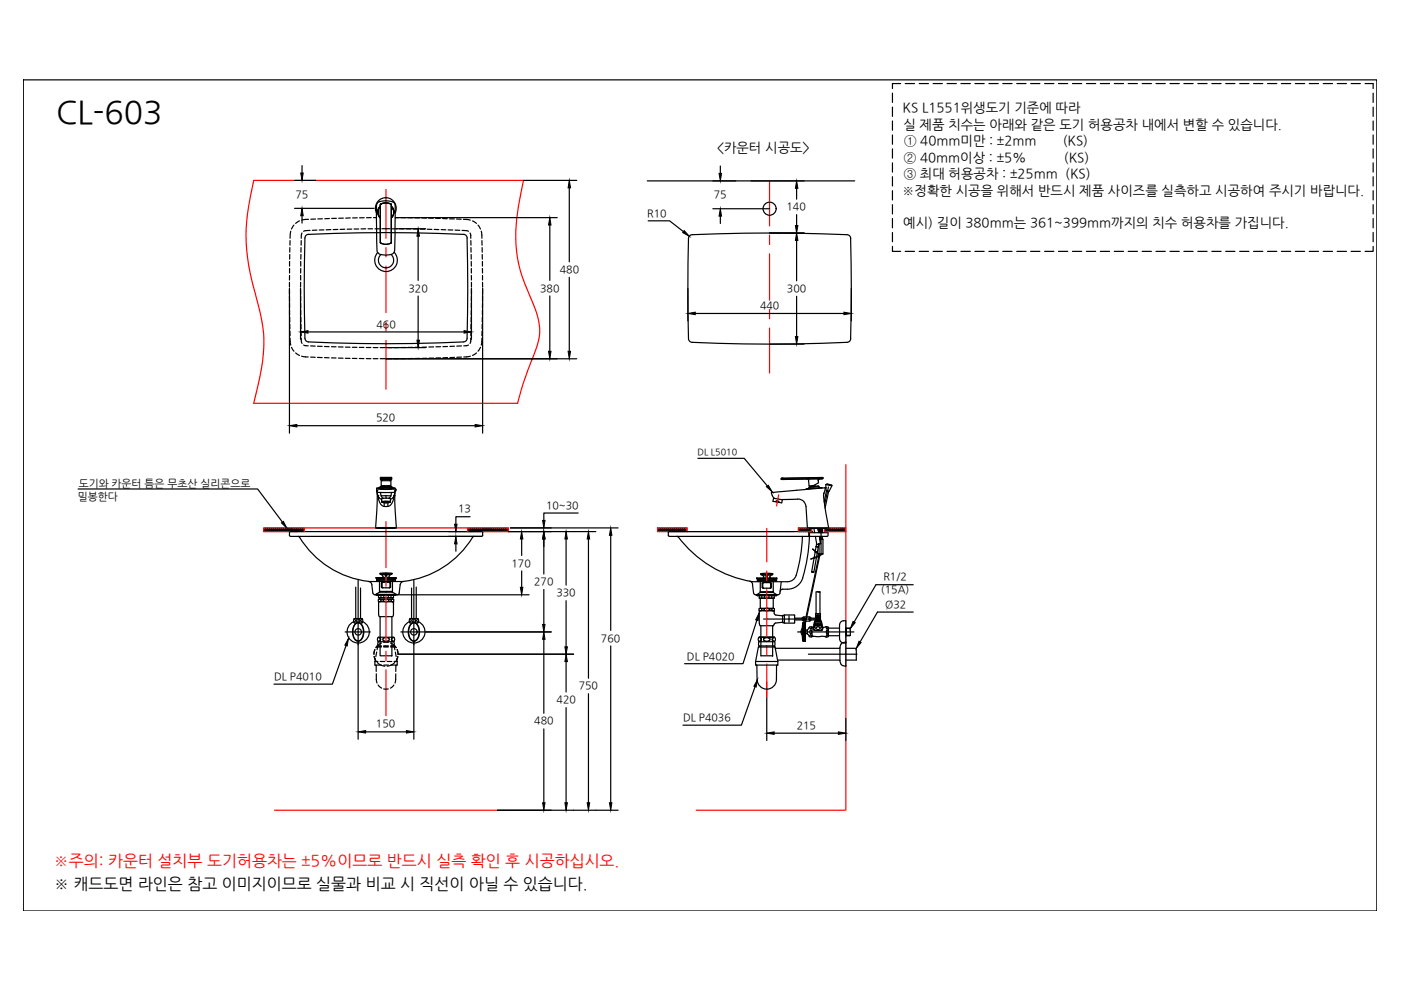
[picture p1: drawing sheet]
<svg xmlns="http://www.w3.org/2000/svg" width="297mm" height="210mm" viewBox="0 0 297 210" stroke-linecap="round" stroke-linejoin="round" font-family="sans-serif">
<!-- layer: 1 -->
<path d="M53.8 38.2h57.2a43.9 43.9 0 0 0-1.3 16.4 49.8 49.8 0 0 0 3.8 10.9 11.2 11.2 0 0 1-.2 9.4l-2.1 5.5-1.4 5.1h-56a49.1 49.1 0 0 0 2.1-14.1 47.3 47.3 0 0 0-2.3-10.9 38.4 38.4 0 0 1-.4-19.3zM179.3 98.5v14.2M63.3 112.7h-7.4v-.8h51.9v.8h-7.4M145.7 112.7v-.8h-6.3v.8h28.9M165.1 104.9l-.4 2.4M172.1 111.9v.8h-2.8v-.8h10M174.8 111.9v.8h4.5M179.3 112.7v59.1M58.2 171.8h47.3M147.6 171.8h31.5" fill="none" stroke="#f00" stroke-width=".25"/>
<!-- layer: 6 -->
<g fill="none" stroke="#000" stroke-width=".25">
<path d="M73.2 134h5.3M75 131.8a2.36 2.36 0 0 0-.9 3.6 2.36 2.36 0 0 0 3.7 0 2.36 2.36 0 0 0-.9-3.6M75.1 131.2l.3 .4-.4 .3M75.3 132.4a.89 .89 0 0 1 1-.3 .89 .89 0 0 1 .6 .8 2.43 2.43 0 0 1-.8 3 1.3 1.3 0 0 1-1.3-1.5l.1-1.2zM75.3 132.2a.99 .99 0 0 1 1.1-.1 .99 .99 0 0 1 .6 .9 2.2 2.2 0 0 1-1.1 3 2.2 2.2 0 0 1-1-3zM75.4 124.5v6.6M75.5 132.1h-.4l-.1-.2 .1-.8h1.7a.74 .74 0 0 1 0 1h-.5M75.9 123v13.7M76.4 124.7v6.4M76.8 131.2l-.3 .4 .3 .3M85 134h5.3M86.8 131.8a2.36 2.36 0 0 0-.9 3.6 2.36 2.36 0 0 0 3.7 0 2.36 2.36 0 0 0-.9-3.6"/>
<path d="M86.9 131.2l.3 .4-.3 .3M87.1 132.2a.99 .99 0 0 1 1.1-.1 .99 .99 0 0 1 .6 .9 2.2 2.2 0 0 1-1 3 2.2 2.2 0 0 1-1.1-3zM87.2 132.4a.88 .88 0 0 1 .9-.3 .88 .88 0 0 1 .6 .8 2.43 2.43 0 0 1-.7 3 1.3 1.3 0 0 1-1.3-1.5v-1.2zM87.3 124.7v6.4M87.7 123v13.7M88.1 132.1h.5M88.3 124.5v6.6M88.6 131.1h-1.7l-.1 .8 .1 .2h.4M88.6 131.1l.2 .5-.2 .5M88.7 131.2l-.3 .4 .3 .3M169.1 134h11.9M170.1 133.3l-.3 .7 .3 .6"/>
<path d="M170.2 132.1v3.8M170.2 135.8l.4 .1M170.2 132.1l-.1 1.9 .1 1.9M170.3 132.1l.1 3.9M170.4 132l-.2 .1M170.4 132v4M170.4 133.4h.2M170.4 133.3h.2M170.4 133.2h.2M170.4 133.1h.2M170.4 133.6h.2M170.4 134h.2"/>
<path d="M170.4 133.9h.2M170.4 133.8h.2M170.4 133.7h.2M170.4 133.5h.2M170.4 134.3h.2M170.4 135.8h.2M170.4 135.7h.2M170.4 135.4h.2M170.4 135h.2M170.4 135.1h.2M170.4 135.2h.2M170.4 135.3h.2"/>
<path d="M170.4 135.5h.2M170.4 135.6h.2M170.4 134.5h.2M170.4 134.6h.2M170.4 134.7h.2M170.4 134.8h.2M170.4 134.9h.2M170.4 134.1h.2M170.4 134.2h.2M170.4 134.4h.2M170.4 136h.2M170.4 132.9h.2"/>
<path d="M170.4 132.8h.2M170.4 133h.2M170.4 132.7h.2M170.4 132.4h.2M170.4 132.5h.2M170.4 132.3h.2M170.4 132.2h.2M170.4 132.6h.2M170.4 132.1h.2M170.6 135.9l.1 .1M170.6 132h.2v4h-.2zM170.7 132h-.3"/>
<path d="M170.8 133.6h.4M170.8 134.3h.4M171.5 133.1l-.3 .4v.9l.3 .5M171.6 134.9l.2 .2 .4-.1M171.6 133.1l.2-.2 .4 .1v1.9h.1M171.7 135l.2-.4 .2 .4M171.8 133.6a.38 .38 0 0 1 .3 .4 .38 .38 0 0 1-.3 .3zM172.1 132.9l-.2 .4-.2-.4M172.2 135l2.1-.1 .8 .1M172.2 133.1h.1M172.3 133h-.1M172.6 132.4v.2"/>
<path d="M172.6 132.7v-.6h1.7v.6M172.6 132.7l-.3 .3M172.7 132.1v.3M174.2 132.1v.3M174.3 132.4v.2M174.3 132.7l.3 .3M174.6 133l.7-.1 .3 .1v1.9v-.1h2.4M175.2 132.9l.1 .5 .2-.5M175.3 133.6a.37 .37 0 0 1 .2 .4 .37 .37 0 0 1-.2 .3zM175.5 135l-.2-.5-.1 .6M175.6 133.2h2.4M175.6 134.9l-.5 .1"/>
<path d="M178 132.5v3M178 132.5a.97 .97 0 0 1 1.3-.9v4.7a1.03 1.03 0 0 1-1.3-.8M179.3 133.2h1M179.4 133.2h.9M179.5 133.2v1.6M180.3 134.7l-.9 .1M180.3 134.7l-1 .1M180.3 133.2v1.5"/>
<circle cx="75.9" cy="134" r=".69"/>
<circle cx="76" cy="131.6" r=".38"/>
<circle cx="87.8" cy="134" r=".69"/>
<circle cx="87.8" cy="131.6" r=".38"/>
</g>
<!-- layer: CENTER -->
<g fill="none" stroke="#f00" stroke-width=".25">
<path d="M163.2 38.4v9.5M81.8 40.2v10.3M81.8 52.5v2M81.8 56.4v9.9M163.2 49.9v1.9M163.2 53.8v9.8M81.8 68.2v2M81.8 72.2v10.3M163.2 65.6v2M163.2 69.6v9.5M81.8 110.6v9.8M162.6 112v7.1"/>
<path d="M81.8 122.3v2M81.8 126.3v9.8M81.8 138.1v1.9M162.6 121.1v2M162.6 125v9.9M162.6 136.8v2M81.8 142v9.7M162.6 140.8v7"/>
</g>
<!-- layer: 0 -->
<g fill="none" stroke="#000" stroke-width=".25">
<path d="M62.4 38.2h4.6M64 35.1v1.6M111 38.2h11.3M120.7 39.8v15.7M151.1 38.4h4.9M152.7 35.2v1.6M159.2 38.4h11.3M168.9 39.9v2.3M62.4 44.2h16.9M64 45.7v1.6M65.4 49.7a.79 .79 0 0 0-.7 .8l-.2 10.6 .2 10.6a.79 .79 0 0 0 .7 .8 330.7 330.7 0 0 0 33.2-.1l.4-.4v-.3M65.4 49.7a354.7 354.7 0 0 1 32.9 0"/>
<path d="M82.9 53.9a1.62 1.62 0 0 1 .1 2.4 1.62 1.62 0 0 1-2.3 0 1.62 1.62 0 0 1 .1-2.4M83.6 53.5a2.4 2.4 0 0 1 0 3.4 2.4 2.4 0 0 1-3.4 0 2.4 2.4 0 0 1-.1-3.4M83.8 46.1h34.3M84 48.5h6.2M88.7 50.1v9.4M98.3 49.7a.79 .79 0 0 1 .7 .8M99 50.5l.2 10.6-.2 10.6M116.6 47.7v11.8M120.7 58.8v15.7M137.4 46.8h4.6l2.9 2.3M146 50.5l-.2 10.7 .2 10.6a.79 .79 0 0 0 .7 .8 354.7 354.7 0 0 0 32.9 0M151.1 44.3h12.1"/>
<path d="M152.7 45.8v1.6M163.2 49.4h7.3M168.9 45.5v2.3M168.9 51v8.5M179.6 49.8l-5.5-.2a327.8 327.8 0 0 0-27.7 .2l-.4 .4v.3M179.6 49.8a.79 .79 0 0 1 .8 .7M180.3 50.5l.2 10.7-.2 10.6M61.4 61.1v30.7M63.7 61.1v10.8M65.3 70.4h33.1M81.8 76.1h40.5M81.8 73.7h8.4"/>
<path d="M88.7 62.8v9.3M100 61.1v10.8M102.3 61.1v30.7M116.6 62.7v11.8M145.8 61.2v6.8M147.4 66.5h31.5M163.2 73h7.3M168.9 62.8v8.6M180.4 71.8a.79 .79 0 0 1-.8 .8M180.5 61.2v6.8M62.9 90.3h37.8M148 97.2h9.8l4.9 5.9"/>
<path d="M16.6 103.7h38l5.3 7M56 111.9l-.1 .2M56.3 111.9l-.4 .4M56.5 111.9l-.6 .6M56.7 111.9l-.7 .8M56.9 111.9l-.8 .8M57.2 111.9l-.8 .8M57.3 111.9l-.8 .8M57.6 111.9l-.8 .8M57.7 111.9l-.8 .8M58 111.9l-.8 .8M58.1 111.9l-.8 .8"/>
<path d="M58.4 111.9l-.8 .8M58.5 111.9l-.8 .8M58.8 111.9l-.8 .8M59 111.9l-.8 .8M59.2 111.9l-.8 .8M59.4 111.9l-.8 .8M59.7 111.9l-.8 .8M59.8 111.9l-.8 .8M60.1 111.9l-.8 .8M60.2 111.9l-.8 .8M60.5 111.9l-.8 .8M60.6 111.9l-.8 .8"/>
<path d="M60.9 111.9l-.8 .8M61.1 111.9l-.8 .8M61.3 111.9l-.8 .8M61.5 111.9l-.8 .8M61.8 111.9l-.8 .8M61.9 111.9l-.8 .8M62.2 111.9l-.8 .8M62.3 111.9l-.8 .8M62.6 111.9l-.8 .8M62.7 111.9l-.8 .8M63 111.9l-.8 .8M63.1 111.9l-.8 .8"/>
<path d="M63.4 111.9l-.8 .8M63.5 111.9l-.7 .8M63.8 111.9l-.8 .8M64 111.9l-.8 .8M64.2 111.9l-.7 .8M64.4 111.9l-.8 .8M64.5 112.1l-.6 .6M64.5 112.5l-.2 .2M64.5 112.2l-.5 .5M64.5 112.6l-.1 .1M79.8 111.9h4.1M80 112h3.7"/>
<path d="M80.5 111.9h.1M95.1 112.7h5.3M95.1 113.7h7M96.7 115.3v1.6M99.3 111.9l-.1 .2M99.5 111.9l-.3 .3M99.7 109.6h-3v1.5M99.8 111.9l-.6 .6M99.9 111.9l-.7 .7M100.2 111.9l-.8 .8M100.3 111.9l-.8 .8M100.6 111.9l-.8 .8"/>
<path d="M100.7 111.9l-.7 .8M101 111.9l-.8 .8M101.2 111.9l-.8 .8M101.4 111.9l-.8 .8M101.6 111.9l-.8 .8M101.8 111.9l-.7 .8M102 111.9l-.8 .8M102.3 111.9l-.8 .8M102.4 111.9l-.8 .8M102.7 111.9l-.8 .8M102.8 111.9l-.8 .8M103.1 111.9l-.8 .8"/>
<path d="M103.2 111.9l-.7 .8M103.5 111.9l-.8 .8M103.7 111.9l-.8 .8M103.9 111.9l-.7 .8M104.1 111.9l-.8 .8M104.4 111.9l-.8 .8M104.5 111.9l-.8 .8M104.8 111.9l-.8 .8M104.9 111.9l-.8 .8M105.2 111.9l-.8 .8M105.3 111.9l-.8 .8M105.6 111.9l-.8 .8"/>
<path d="M105.8 111.9l-.8 .8M106 111.9l-.8 .8M106.2 111.9l-.8 .8M106.5 111.9l-.9 .8M106.6 111.9l-.8 .8M106.9 111.9l-.8 .8M107 111.9l-.8 .8M107.3 111.9l-.8 .8M107.4 111.9l-.8 .8M107.7 111.9l-.8 .8M107.8 112.3l-.5 .4M107.8 112.7h-.1"/>
<path d="M107.8 112l-.8 .7M107.8 112.4l-.3 .3M107.8 112.7h18.5M108.2 111.9h22.8M110.6 114.3v3.5M115.3 114.3v7.4M120 114.3v9.8M122.6 108.8h-7.3v1.5M124.8 114.3v29.5M129.5 113.5v20.2M139.5 111.9l-.1 .1M139.7 111.9l-.3 .4"/>
<path d="M139.9 111.9l-.5 .5M140.2 111.9l-.8 .8M140.3 111.9l-.8 .8M140.6 111.9l-.8 .8M140.7 111.9l-.8 .8M141 111.9l-.8 .8M141.1 111.9l-.8 .8M141.4 111.9l-.8 .8M141.5 111.9l-.7 .8M141.8 111.9l-.8 .8M142 111.9l-.8 .8M142.2 111.9l-.7 .8"/>
<path d="M142.4 111.9l-.8 .8M142.7 111.9l-.8 .8M142.8 111.9l-.8 .8M143.1 111.9l-.8 .8M143.2 111.9l-.8 .8M143.5 111.9l-.8 .8M143.6 111.9l-.8 .8M143.9 111.9l-.8 .8M144 111.9l-.7 .8M144.3 111.9l-.8 .8M144.5 111.9l-.8 .8M144.7 111.9l-.7 .8"/>
<path d="M144.9 111.9l-.8 .8M145.2 111.9l-.8 .8M145.3 111.9l-.8 .8M145.6 111.9l-.8 .8M145.7 112.3l-.5 .4M145.7 112.7h-.1M145.7 112l-.8 .7M145.7 112.4l-.3 .3M169.4 111.9l-.1 .1M169.5 111.9l-.2 .3M169.8 111.9l-.5 .6M170 111.9l-.7 .7"/>
<path d="M170.2 111.9l-.8 .8M170.4 111.9l-.8 .8M170.7 111.9l-.8 .8M170.8 111.9l-.8 .8M171.1 111.9l-.8 .8M171.2 111.9l-.8 .8M171.5 111.9l-.8 .8M171.6 112l-.8 .7M171.6 111.9v.1M171.9 112l-.8 .7M172 112l-.8 .7M172.1 112.7h.1"/>
<path d="M172.1 112.2l-.6 .5M172.1 112.6l-.2 .1M172.1 112.3l-.4 .4M174.8 112h.1M174.9 112l-.1 .1M175.2 112l-.4 .4M175.2 111.9v.1M175.4 111.9l-.6 .6M175.7 111.9l-.8 .8M175.8 111.9l-.8 .8M176.1 111.9l-.8 .8M176.2 111.9l-.8 .8"/>
<path d="M176.5 111.9l-.8 .8M176.6 111.9l-.7 .8M176.9 111.9l-.8 .8M177 111.9l-.7 .8M177.3 111.9l-.8 .8M177.5 111.9l-.8 .8M177.7 111.9l-.7 .8M177.9 111.9l-.8 .8M178.2 111.9l-.8 .8M178.3 111.9l-.8 .8M178.6 111.9l-.8 .8M178.7 111.9l-.8 .8"/>
<path d="M179 111.9l-.8 .8M179.1 111.9l-.7 .8M179.3 112l-.7 .7M179.3 112.4l-.2 .3M179.3 112.1l-.5 .6M179.3 112.6l-.1 .1M73.4 136.9l-2.9 8.2h-12.4M75.9 135.9v20.8M78.8 124l.2 1.8M78.8 124a.76 .76 0 0 0-.6-.7h7.3a.82 .82 0 0 0-.7 .7l-.2 1.7-.3 .4M79.1 125.7l.4 .4h32.7M79.6 139.7l-.1 .6"/>
<path d="M79.9 138.2l-.2 1M80.1 137.2h.8M80.1 137.2l-.1 .6M80.2 136.1v.8h.7M80.9 137l-.8 .2M81.4 136.9h.9M81.4 137.2h.9M81.4 137h.9M82.8 137l.8 .2M82.8 137.2h.8M83.5 136.1v.8h-.7M83.6 137.2l.1 .6"/>
<path d="M83.8 138.3l.2 .9M84.1 139.7l.1 1.3-.3 .1v1.3M84.4 138.7h37.2M87.7 135.9v20.8M90.3 134h26.6M110.6 121.1v3.4M115.3 125v7.4M115.3 135.6v15.6M120 127.4v9.7M129.5 136.9v33.3M160.5 131.5l-3 9.2h-12.4M160.9 136v.9h3.3v-.9"/>
<path d="M161.1 137l-.3 .2M164.1 137l.2 .2M164.3 137.2h-3.5l-.6 3.1v.7M164.3 137.2l.6 3.1v.7h-4.7M165.6 123.3l-.2 2.4-.4 .4-5-.1-.2-.3-.3-1.8M77.5 155.2h8.7M79.5 140.3v.7l.3 .1v1.3M79.5 140.3h.6M79.7 141h1.2M79.8 142.9l.1 1.9M80.2 145.2l.7 .7M80.6 140.3h1"/>
<path d="M81.4 146.1h.9M81.4 141h.9M82.1 140.3h1M82.8 141h1.2M83.5 145.2l-.7 .7M83.6 140.3h.6M83.9 142.9l-.1 1.9M115.3 154.5v15.7M120 140.3v6.4M120 150v20.2M124.8 147.1v23.1M160.1 145.6l-2.9 8.2h-12.4"/>
<path d="M160.2 140.3h4.7M160.4 141l.1 .1M160.5 141.1v3M164.6 141.2v2.9a2.04 2.04 0 0 1-2 2 2.04 2.04 0 0 1-2.1-2M164.8 141l-.1 .1M105.5 171.8h25.5"/>
</g>
<!-- layer: 7 -->
<g fill="none" stroke="#000" stroke-width=".25">
<path d="M171.5 112.9h4.1v.6l-.3 .2h-3.5l-.3-.1zM172.3 116.5l1.4 1.1zM172.6 112l.1 .9M172.6 118.3l-.5 2.9M172.7 118.1v.1M172.8 118.2l-.2 .1M172.8 117.1l-.2 1 .3 .1M172.8 117.1h.3M172.9 116.9l.1-1 .5 .1-.2 1.1M172.9 116.9l.1 .1M172.9 113.7l.3 1.7 .4-.1M172.9 118.2h.1"/>
<path d="M172.9 118.2l.2 .1M172.9 117v.1M173 115.8l.5 .1M173.1 117.1h.1M173.1 118.2l-.1 .1M173.1 117l.2 .1M173.1 115.9h.1M173.1 118.3l-.5 3M173.1 118.2h-.1M173.2 115.2l-.2 .6M173.2 117.1h.1M173.3 117.3l-.2 .8"/>
<path d="M173.3 117.1h.1M173.3 117.1v.1M173.4 117.7l.6 .1M173.4 112l.2 .9M173.4 112v.4M173.5 115.9l-.1 .1M173.5 117.4l.2 .1M173.6 115.4l-.1 .5M173.6 118l-3 14.4M173.6 117.9v.1M173.6 117.9l-1.7 .6M173.6 118h.2l-3.1 14.4"/>
<path d="M173.7 115.4v2M173.7 117.4h.8M173.7 117.4v.1M173.7 117.6l-.1 .4M173.7 113.7l.3 1.6h-.4M173.7 112l-.1 .9M173.7 117.5l.1 .1M173.8 117.6l-.1 .4M173.8 114.2l.2 .9M173.8 114.3h.7M173.8 112v.9v-.9M173.8 112.3l.1 .6"/>
<path d="M173.8 113.7v.6M173.8 112.4h.5M174 115.3h-.4M174.1 111.9v5.8M174.3 113.7v.6M174.3 112v.9v-.9M174.3 112.3v.6M174.4 114.3v3.2M175.1 102.7l.1 1.3M175.2 104.1l.5 .1M175.2 104.1l-.5 2.3M175.3 102.7h.1"/>
<path d="M175.3 102.7h-.2l1.3 .3M175.3 102.6l.9 .2M175.6 103.3l-.8 3.8M175.7 104.2l-.8 3.5M176.2 102.8h.1M176.2 102.8l.2 .2M176.4 103l-.7 1.2M172.1 121.2l.5 .1zM172.6 132.5h1.6l.1 .2h-1.7zM172.6 133.7h1.7M172.6 132.5h1.7M172.6 132.7l-.1 .5 .1 .5"/>
<path d="M172.7 131.8v.3M172.7 131.8h1.4v.3h-1.4M172.8 132.1v.3h1.2v-.3M172.8 131.8v-.2h1.2v.2M172.9 132.4l-.1 .1M172.9 131.5v.1M172.9 131.4v.1M172.9 130.4l.1 .2M172.9 131.4h1.1M172.9 131.2h1.1M172.9 130.9h.5M172.9 130.4v-.3h1.1v.3"/>
<path d="M172.9 130.4h1.1M172.9 130.6h1.1M172.9 131.2v.2M173 131.1l1 .1M173 130.6v.5M173 131.4h1v.2M173 130.5h.9M173 131.1l-.1 .1M173 125.5v4.6M173 125.5h.5M173.1 131.4h-.2M173.4 125.5h.5"/>
<path d="M173.8 131.4h.1M173.8 125.5v4.6M173.9 130.9v.2M173.9 130.6h.1M174 130.6v.3h-.6M174 130.9h-.6M174 130.4l-.1 .2h-.9M174 131.2v.2M174 131.4v.1M174 132.4v.1M174 132.5h.1M174.3 132.7l.1 .5-.1 .5"/>
<circle cx="163.2" cy="44.2" r="1.39"/>
<circle cx="172.7" cy="133.1" r=".26"/>
<circle cx="173.4" cy="133.2" r=".35"/>
<circle cx="174.2" cy="133.1" r=".26"/>
</g>
<!-- layer: 0 -->
<g fill="#000" stroke="#000" stroke-width=".21">
<path d="M63.8 36.7h.5l-.3 1.5zM120.7 38.2l.3 1.6h-.6zM152.4 36.8h.6l-.3 1.6zM168.9 38.4l.3 1.5h-.6zM64 44.2l.3 1.5h-.5zM88.7 48.5l.2 1.6h-.5zM116.6 46.1l.2 1.6h-.5zM145.1 48.9l1 1.2-1.4-.8zM152.7 44.3l.3 1.5h-.6zM168.9 49.4l.3 1.6h-.6zM168.6 47.8h.6l-.3 1.6zM63.7 70.4l1.6-.3v.5z"/>
<path d="M88.4 72.1h.5l-.2 1.6zM98.4 70.1l1.6 .3-1.6 .2zM116.3 74.5h.5l-.2 1.6zM120.4 74.5h.6l-.3 1.6zM145.8 66.5l1.6-.3v.5zM168.6 71.4h.6l-.3 1.6zM178.9 66.2l1.6 .3-1.6 .2zM61.4 90.3l1.5-.3v.5zM100.7 90l1.6 .3-1.6 .2zM59.7 110.9l.4-.3 .7 1.4zM96.7 113.7l.2 1.6h-.5zM96.4 111.1h.5l-.2 1.6z"/>
<path d="M110.6 112.7l.3 1.6h-.6zM115.3 112.7l.3 1.6h-.6zM115 110.3h.6l-.3 1.6zM120 112.7l.3 1.6h-.5zM124.8 112.7l.2 1.6h-.5zM129.5 111.9l.2 1.6h-.5zM162.5 103.2l.4-.3 .8 1.4zM73.9 135.4l-.3 1.6-.5-.2zM110.3 124.5h.6l-.3 1.6zM115 132.4h.6l-.3 1.6zM115.3 134l.3 1.6h-.6zM119.8 137.1h.5l-.3 1.6z"/>
<path d="M160.9 130l-.2 1.6-.5-.2zM75.9 155.2l1.6-.3v.5zM86.2 154.9l1.5 .3-1.5 .2zM120 138.7l.3 1.6h-.5zM160.6 144.1l-.3 1.6-.5-.2zM115 170.2h.6l-.3 1.6zM119.8 170.2h.5l-.3 1.6zM124.5 170.2h.5l-.2 1.6zM129.2 170.2h.5l-.2 1.6z"/>
</g>
<!-- layer: 3 -->
<g fill="none" stroke="#000" stroke-width=".25">
<path d="M189.2 19.7v2M191 17.7h-1.8v1.1M191.9 17.7h2M194.9 17.7h2M197.8 17.7h2M200.8 17.7h2M203.7 17.7h2M206.7 17.7h2M209.7 17.7h1.9M212.6 17.7h2M215.6 17.7h1.9M218.5 17.7h2"/>
<path d="M221.5 17.7h1.9M224.4 17.7h2M227.4 17.7h1.9M230.3 17.7h2M233.3 17.7h2M236.2 17.7h2M239.2 17.7h2M242.2 17.7h1.9M245.1 17.7h2M248.1 17.7h1.9M251 17.7h2M254 17.7h1.9"/>
<path d="M256.9 17.7h2M259.9 17.7h1.9M262.8 17.7h2M265.8 17.7h1.9M268.7 17.7h2M271.7 17.7h1.9M274.6 17.7h2M277.6 17.7h2M280.6 17.7h1.9M283.5 17.7h2M286.5 17.7h1.9M289.4 17.7h1.7v1.1"/>
<path d="M291.1 19.7v2M189.2 22.7v2M189.2 25.7v1.9M189.2 28.6v2M189.2 31.6v1.9M189.2 34.5v2M189.2 37.5v1.9M291.1 22.7v2M291.1 25.7v1.9M291.1 28.6v2M291.1 31.6v1.9M291.1 34.5v2"/>
<path d="M291.1 37.5v1.9M189.2 52.2v1.1h1.8M189.2 40.4v2M189.2 43.4v2M189.2 46.3v2M189.2 49.3v2M191.9 53.3h2M194.9 53.3h2M197.8 53.3h2M200.8 53.3h2M203.7 53.3h2M206.7 53.3h2"/>
<path d="M209.7 53.3h1.9M212.6 53.3h2M215.6 53.3h1.9M218.5 53.3h2M221.5 53.3h1.9M224.4 53.3h2M227.4 53.3h1.9M230.3 53.3h2M233.3 53.3h2M236.2 53.3h2M239.2 53.3h2M242.2 53.3h1.9"/>
<path d="M245.1 53.3h2M248.1 53.3h1.9M251 53.3h2M254 53.3h1.9M256.9 53.3h2M259.9 53.3h1.9M262.8 53.3h2M265.8 53.3h1.9M268.7 53.3h2M271.7 53.3h1.9M274.6 53.3h2M277.6 53.3h2"/>
<path d="M280.6 53.3h1.9M283.5 53.3h2M286.5 53.3h1.9M291.1 52.2v1.1h-1.7M291.1 40.4v2M291.1 43.4v2M291.1 46.3v2M291.1 49.3v2M61.4 112.8l40.7-.1 .2 .1v.7l-.2 .2h-40.5l-.2-.2zM63.2 113.7l.2 .1a20.1 20.1 0 0 0 14.8 9.5M100.2 113.9a19.8 19.8 0 0 1-14.6 9.4M100.5 113.7l-.3 .2"/>
<path d="M141.8 112.8l29.6-.1 .2 .2v.8h-29.7l-.2-.2zM143.5 113.7l.3 .2M143.7 113.7a24.7 24.7 0 0 0 15.8 9.6h7.5a2.18 2.18 0 0 0 2-2.2 33 33 0 0 0 1.1-7.4M171.6 113.7a32.5 32.5 0 0 1-1.6 9.4 3.7 3.7 0 0 1-4 1.8M79.7 126h4.3M79.7 122.5l4.3 .1M79.7 122.6h4.3M79.7 122.5h4.2M79.8 122.5h-.1M79.8 126.1l.1 .1M79.8 126.2h4M79.8 122.7v.1"/>
<path d="M79.8 123v.1M79.9 123h3.9M79.9 122.7h.1M79.9 123.1h.1M79.9 122.8h3.9M80.2 122.8v.2M80.2 127.1v.4M80.2 127.5l.3 .1 .3-.1M80.2 127.1l.3-.1 .3 .1M80.2 126.2l.1 .6h2.9M80.3 127.7v2.5l.1 .5M80.3 126.7h.5"/>
<path d="M80.4 130.7h2.9M80.5 125.3v.3M80.5 125.6l-.8 .4h4.3M80.5 126.8v.2h2.7v-.2M80.5 123.1v2.5M80.5 125.6h2.7M80.5 125.4h2.7M80.6 121.6h2.5l-.1 .2h-2.3zM80.6 130.7v8.3h2.4M80.6 121.6l1.5-.1 1 .1M80.7 121.5l-.1 .1M80.8 126.2v.5h.6v-.5"/>
<path d="M80.9 124.4l.2 .2h1.5l.2-.2M81 124.4l.2 .2M81.2 123.4l-.2 .2v.8M81.3 127.5l.5 .1M81.3 127.1h-.6v.4h.6M81.3 127.1v.4M81.4 126.7h.9M81.7 121.9h.3M81.7 121.9l-.8-.1 .3 .4-.2 .3M81.7 121.9v.6M81.8 122.5l.1-.2v.2M81.8 121.8v.5"/>
<path d="M81.8 127l-.5 .2M81.9 127l.5 .2M81.9 121.8v.5M82 121.9l.8-.1-.3 .4 .2 .3M82 121.9v.6M82.3 126.2v.5M82.4 127.1v.4h.5M82.4 127.1h.5M82.4 127.5l-.5 .1M82.5 123.4l.2 .2v.8M82.7 124.4l-.2 .2M82.8 123.7v.7"/>
<path d="M82.8 123.6l-.2-.2-1.7 .1v.9M82.9 126.2v.5h-.6M82.9 126.7h.5M82.9 127.1v.4M83 127.1h.4l.1 .4-.3 .1-.2-.1M83.1 130.7v8.3M83.2 127.6h.1M83.2 127.6l-2.9 .1M83.2 125.3v.3M83.2 123.1v2.5M83.2 125.6l.8 .4M83.4 127.6v2.6l-.1 .5"/>
<path d="M83.4 126.2v.5l-.2 .1M83.5 122.8v.2M83.8 122.7h.1M83.8 123l-3.9 .1M83.8 122.7v.1M83.8 122.8h.1M83.9 126.2h-.1M83.9 126.1v.1M83.9 122.5h.1M84 122.5v.1M158.9 123.2l.5 .3 .2 .4M160.4 126.1h4.3"/>
<path d="M160.4 122.6l.2 .1M160.4 122.6h.1M160.5 122.5l4.2 .1M160.5 126.2l.1 .1M160.6 123.1h4M160.6 122.8v.1h3.9l.1-.1M160.6 123.2h.1M160.6 122.8h.1M160.6 123.2h3.9M160.6 122.7h3.9M160.6 123.1v.1M160.9 122.9v.1"/>
<path d="M160.9 129.4l.3 .1 .3-.1M161 126.8l3 .1M161 126.3v.5M161 126.8h.5M161.2 125.4v.2M161.2 126.9v2.1h2.7v-2.1M161.2 125.5h2.7M161.2 125.6h2.7M161.2 125.6l-.8 .5M161.2 123.2v2.4M161.3 121.7h2.5M161.3 132.7v6.3h2.5v-6.3"/>
<path d="M161.4 121.6v.3h2.4v-.3M161.4 121.6h2.4M161.5 129.1v.3h.5v-.3M161.5 129.1h.5M161.5 129.1l-.4-.1-.2 .4M161.5 126.8h.6M161.5 126.3v.5M161.6 121.9h.8M161.6 121.9l.3 .4M161.6 123.7v.8l.2 .2h1.6l.2-.2M161.6 123.7l.2-.2h1.6l.2 .2M161.7 123.7v.8l.2 .2"/>
<path d="M161.9 131.3h11.6M161.9 122.2l-.2 .4M161.9 123.5l-.2 .2M162.1 129.4l.5 .1 .5-.1M162.1 129.1l.5-.1 .5 .1M162.1 126.3v.5M162.1 126.8h.9M162.4 121.9v.7M162.5 121.9v.5M162.6 121.9v.5M162.6 122.4h-.1v.2M162.6 122.4v.2"/>
<path d="M162.7 121.9v.7M163 126.8h.6M163 126.3v.5M163.1 129.1h.6v.3h-.6zM163.2 123.5l.2 .2M163.2 122.2l.1 .3M163.3 122.5l.1 .1M163.4 123.7v.8l-.2 .2M163.4 122l-.2 .3M163.5 121.9h-1.1M163.5 123.7v.8M163.6 121.9h-.2"/>
<path d="M163.6 126.3v.5M163.6 126.8h.6M163.7 129.4l.2 .1 .3-.1M163.7 129.1l.4-.1 .1 .4M163.8 139.1h.1M163.9 129.5h.1M163.9 125.4v.2M163.9 125.6l.8 .5M163.9 123.2v2.4M164.2 126.8l-.2 .1M164.2 126.3v.5M164.3 122.9v.1"/>
<path d="M164.5 130.4l1.5 .1M164.5 130.4l-.3-.2-.2-.7h-3v2.7l.2 .5h2.8l.2-.5 .3-.1 1.5-.1M164.5 123.2h.1M164.5 122.8h.1M164.6 123.1v.1M164.6 126.2v.1h-4M164.7 122.5v.1M164.7 122.6h-4.3M164.7 122.6l-.2 .1M165.9 130.5h.4M165.9 130.5v1.5h.4M166 124.9l-.5 .2-.1 .3"/>
<path d="M166 132h.3M166.3 130.5h-.3M166.3 132l.1 .1M166.4 132.1h2M167.3 130.6v1.3M168.4 130.4h-2l-.1 1.7M168.4 130.4l.1 .1M168.5 130.5v1.5M168.5 131.1h2M168.5 132l-.1 .1M168.5 131.4h2M170.1 131.4l.4 .3h1.1l.4-.3"/>
<path d="M170.4 131.4l.1 .1M170.4 131l.1 .1v.4M170.5 130.8h1.1M170.5 130.8l-.4 .2M171.6 131.1h1.8M171.6 131.4h1.8M171.6 131.1l.1 .4M171.6 130.8l.4 .2M171.7 131h.1M171.7 131l-.1 .1M171.7 131.4v.1M173.4 131.1v.3"/>
<path d="M162.6 144.5v12.5M164.1 155.4h13.7M179.3 152.4v4.6"/>
</g>
<!-- layer: 4 -->
<g fill="none" stroke="#000" stroke-width=".25">
<path d="M79.3 139.2l.4 .9M79.3 139.2l.3 .7M79.5 137.8l-.2 .9M79.5 137.7l-.2 1M80.1 136.8l-.4 .5M80.2 135.2a.43 .43 0 0 1 .5 .4 .43 .43 0 0 1-.5 .4M80.2 136l-.2-.4 .2-.5h3.3l.2 .5-.2 .4M80.2 136.1h3.3M80.9 136.3l-.7 .4-.5 .6M81.4 135.3a.42 .42 0 0 0-.1 .5 .42 .42 0 0 0 .5 .2l.3-.1M82.1 135.2l-.7 .1M82.1 135.2l.3 .1"/>
<path d="M82.3 136.2h-.9M82.3 135.3l.2 .1M82.5 135.4v.3M82.5 135.7l-.4 .2M82.8 136.3l.7 .4 .5 .6M83.5 136.8l.5 .5M83.5 135.2a.43 .43 0 0 0-.5 .4 .43 .43 0 0 0 .5 .4M84.1 139.9l.3-.7-.4 .9M84.2 137.7l.2 1M84.2 137.8l.2 .9M160.9 135.2a.43 .43 0 0 1 .5 .4 .43 .43 0 0 1-.5 .4M160.9 135.1h.4h-.4"/>
<path d="M160.9 136.1h3.3M161 135.1l-.3 .5 .3 .4M161.3 135.1h1.3h-1.3M162.1 135.3a.42 .42 0 0 0-.1 .6 .42 .42 0 0 0 .6 .1l.3-.1M162.8 135.2l.3 .1M162.9 135.2l-.8 .1M163.1 135.3a.34 .34 0 0 1 .1 .4 .34 .34 0 0 1-.4 .2M163.8 135.1h-1.2h1.2M164.2 135.1h-.4h.4M164.2 135.1l.2 .5-.2 .4M164.2 135.2a.43 .43 0 0 0-.5 .4 .43 .43 0 0 0 .5 .4M164.4 137.5h13.7"/>
<path d="M164.9 140h13.2M171.4 138.7h10.3M179.3 137.5h2.3v2.5h-2.3M179.3 136.1v5.2M179.4 136.1a1.1 1.1 0 0 0-1.3 1.2v2.8M80 140.5l.6 .4 1 .3M83.7 140.5l-.6 .4-1 .3M178.1 140.1l.2 .8 .4 .2M178.7 141.1l.7 .1"/>
</g>
<!-- layer: 3 -->
<path d="M162.6 155.4l1.5-.2v.5zM177.8 155.2l1.5 .2-1.5 .3z" fill="#000" stroke="#000" stroke-width=".21"/>
<!-- layer: 5 -->
<path d="M137.2 38.4h44" fill="none" stroke="#000" stroke-width=".25"/>
<!-- layer: 1 -->
<g fill="none" stroke="#000" stroke-width=".25">
<path d="M79.8 45.1a2.23 2.23 0 0 1 2-3.2 2.23 2.23 0 0 1 2 3.2M80.1 44.9v.1M80.1 44.9l.2-.6 .3-.5a1.65 1.65 0 0 0-.1 2.3M80.1 45l.2 .6 .3 .5M80.1 44.9v.2M80.2 44.5l-.1 .4M80.3 44.2l-.2 .7M80.6 43.7a1.72 1.72 0 0 0 0 2.5M80.6 43.5v7.9M80.6 43.5h.1M80.7 43.5l-.1 7.9 .2 .2M80.7 51.4l.1 .2"/>
<path d="M80.8 51.6l1.2 .2 .9-.2M80.8 43.3l1.2-.3 .9 .3M80.8 43.2v.1M80.8 43.2l-.2 .2M80.8 43.2l-.2 .3M80.8 51.6l1.2 .2 .8-.2M80.8 43.3l1.2-.3 .8 .3M80.8 43.2l-.1 .3M80.8 51.6h.1M81.8 42.6a1.94 1.94 0 0 0-1.8 .5l-.2 .5a67.8 67.8 0 0 0 .2 9.9l.2 .2a3.4 3.4 0 0 0 3.3-.1l.1-.1a67.1 67.1 0 0 0 .1-10.2 1.37 1.37 0 0 0-1.5-.7h-.4M82.8 51.6h.1M82.9 43.2v.1"/>
<path d="M82.9 43.2l.1 .3M82.9 43.2l.1 .2M82.9 43.5l.1 7.9-.1 .2M83 51.4l-.2 .2M83 43.8a1.65 1.65 0 0 1 0 2.3 1.65 1.65 0 0 0 0-2.3zM83 43.5h-.1M83 43.7a1.72 1.72 0 0 1 0 2.5M83 43.5v7.9M83 43.8l.4 .5 .1 .6M83.4 44.4l.1 .5M83.5 44.7v.4M83.5 44.9v.1"/>
<path d="M83.5 44.9l-.1 .5M79.8 103.8l.3 1.3M79.9 104l.1 .4h1.8h1.9l.1-.4M79.9 104h.1M80 104.3l.4 1.2M80 104.7l-.4 7.2h4.4l-.3-7.2M80 104.8a2.72 2.72 0 0 0 1.4 2.6h.8M80 112h3.7M80.1 105.1l.3 .4 .5 .4M80.1 105.1h.1M80.2 103.6l1.6 .2 1.7-.2M80.2 103.5v.2"/>
<path d="M80.2 103.7h-.1M80.4 103.4l-.5 .1v.4M80.6 103.3v.3l1.9 .1M80.6 103.3h.6M80.6 103.4l-.4 .1 1.7 .1 1.6-.1M80.7 101.6h.1M80.7 103.2h.2M80.7 103.2l.5 .1M80.7 103.2h-.1M80.7 104.4l.1 .7h1M80.7 101.2v.4M80.7 101.4h.1"/>
<path d="M80.8 101.4h2.1M80.8 101.6h2.1M80.8 101.6h.1M80.8 105.1l.5 .6M80.8 101.4v.2M80.8 101.4h.1M80.8 102.9h2.1M80.8 101.8v1.1M80.8 101.6v.2M80.9 101.6l.1 .3-.2-.1M80.9 106.4l.9-.1 1 .1M80.9 106.2v.3l.9 .1 1-.1v-.3"/>
<path d="M81 101.9h1.7M81.1 106.4l.7-.1 .8 .1-.8 .2zM81.1 106.4h.1M81.2 103.3h1.3M81.2 103.3v.4M81.2 103.3h1.2M81.3 103.3h-.1M81.4 106.6v.8M81.6 103l-.7 .1h1.9l-.7-.1M81.6 103v.1h.5v-.1M81.8 105.1v.5M81.8 105.1h1.1"/>
<path d="M81.8 105.6l.9 .1 .1 .5M81.8 105.6l-.8 .1-.1 .5M82.2 106.6l.1 .8M82.4 103.3h.1M82.5 103.3h.6v.3l-.6 .1M82.5 103.3v.4M82.5 106.4l-.2 .1a1.27 1.27 0 0 1-1.2-.1M82.6 106.4h.1M82.8 103.2h-1.9M82.8 103.2h.2l-.6 .1M82.8 101.6l-.1 .3M82.9 101.8l-.2 .1"/>
<path d="M82.9 105.1l-.5 .6M82.9 101.8v1.1M82.9 101.2l-2.2 .1 .1-.1M82.9 101.4h.1M82.9 101.2h.1M82.9 101.4v.2M82.9 101.6h.1M82.9 101.6v.2M83 101.2l-.1 .4M83 104.4l-.1 .7M83 101.4h-.1M83 101.4h.1"/>
<path d="M83 103.2h.1M83 101.6h-.1M83.1 103.4l.4 .1M83.3 103.4l.5 .1v.4M83.4 105.4h.1M83.5 103.5v.2M83.6 105.1l-.2 .3-.6 .5M83.6 105.1h.1M83.6 105.1l-.1 .1M83.7 104.8a2.7 2.7 0 0 1-1.5 2.6M83.7 104.3l-.1 .8M83.8 104h.1"/>
<path d="M83.8 104l-.2 1.1M83.8 103.8h.1M83.8 103.8v.2M164 105.6l1.9 .4-.2 .6-.6-.1v-.2l-.5-.1v.2l-.7-.1zM164.6 106.4l.5 .1M165.7 101.6l.4 .1M165.9 101.4v.2h-.3M165.9 101.4h-.2M165.9 101.4h.1M166.1 101.4v.2h-.2M166.1 101.6l7.9-.1zM169.1 105.8l-3.3 .2"/>
<path d="M170.9 103.7v.1M171.1 101.6l.4 .3M171.4 101.9l.1 1.1 1.1-.1 .9-.5a.63 .63 0 0 1 .4-.9l-.3 .1-.1 .3M171.5 103.6l-.6 .1M171.6 112h3.6M172.3 103v.1M172.8 102.8v.3M173.5 103.1l-1.8 .2M173.6 103.1l-2.1 .2M173.6 103.1h.1M173.7 103.5l-.1-.4-2.1 .2 .1 .4M174 101.2l-8.4 .2v.2"/>
<path d="M174.2 101.2v.3h-.2v-.2h.5M174.3 103.4h-.6M174.3 103.5v-.1l-3.4 .3M174.5 101.3l-8.6 .1M174.5 101.5h-.5M174.5 101.5h-.3M174.5 101.3v.2M174.6 105.3l1.1 6.6h-4.5l-.3-4.5a1.67 1.67 0 0 0-1.8-1.6M174.6 105.3h.1M174.7 104.7l-.1 .6M174.7 104.5v.1M175 103.4l-11.4 1 .5 1.2"/>
<path d="M175 103.4h.1M175 103.4l-.3 1.1M193.6 129.8h-7.6l-3.6 6.3M193.6 124h-7.9l-4.6 7.9"/>
</g>
<path d="M180.9 131.8l.4 .2-1 1.2zM182.1 136l.5 .2-1 1.3z" fill="#000" stroke="#000" stroke-width=".21"/>
<!-- layer: 2 -->
<g fill="none" stroke="#000" stroke-width=".25">
<path d="M61.4 59.9v1M61.4 56.9v1M61.4 58.4v1M61.4 55.4v1M61.4 54v.9M61.5 52.5l-.1 1M61.5 51v1M61.6 49l-.1 1.5M62.3 47.7l-.5 .9M63.5 46.8l-.8 .6M63.7 58.4v1M63.7 59.9v1"/>
<path d="M63.8 55.4v1M63.8 56.9l-.1 1M63.8 54v.9M63.8 52.5v1M63.9 51l-.1 1M64 49.4l-.1 1.1M65.4 46.5l-1.4 .2M65.7 48.9l-1.3 .1M66.9 46.4l-1 .1M67.2 48.8h-1M68.4 46.4h-1M68.7 48.7l-1 .1"/>
<path d="M69.8 46.3l-.9 .1M70.2 48.7h-1M71.3 46.3h-1M71.6 48.6l-1 .1M72.8 46.2l-1 .1M73.1 48.6h-1M74.3 46.2h-1M74.6 48.6h-1M75.1 48.6h1M75.7 46.2h-.9M77.2 46.2h-1M77.5 48.5h-1"/>
<path d="M78 48.5h1M78.7 46.1l-1 .1M79.2 46.1h.6M79.5 48.5h1M81 48.5h1.7M83.2 48.5h1M83.8 46.1h.7M84.7 48.5h1M85 46.1l1 .1M86.2 48.5h.9M86.5 46.2h.9M87.6 48.6h1"/>
<path d="M87.9 46.2h1M89.1 48.6h1M89.4 46.2h1M90.6 48.6h1M90.9 46.2l1 .1M92.1 48.6l.9 .1M92.4 46.3h1M93.5 48.7h1M93.8 46.3l1 .1M95 48.7l1 .1M95.3 46.4h1M96.5 48.8h1"/>
<path d="M96.8 46.4l1 .1M98 48.9l1.3 .1M98.3 46.5l1.4 .2M99.7 49.4l.1 1.1M99.8 51l.1 1M99.9 52.5v1M99.9 54v.9M99.9 55.4v1M99.9 56.9v1M99.9 58.4l.1 1M100 59.9v1M100.2 46.8l.8 .6"/>
<path d="M101.4 47.7l.5 .9M102 49l.2 1.5M102.2 51v1M102.2 52.5v1M102.2 54l.1 .9M102.3 55.4v1M102.3 56.9v1M102.3 58.4v1M102.3 59.9v1M61.4 61.3v1M61.4 62.8v1M61.4 65.8v1"/>
<path d="M61.4 64.3v1M61.4 67.2v1M61.4 68.7l.1 1M61.5 70.2v1M61.5 71.7l.1 1.5M61.8 73.6l.5 .9M62.7 74.8l.8 .6M63.7 61.3v1M63.7 62.8v1M63.7 64.3l.1 1M63.8 65.8v1M63.8 67.2v1"/>
<path d="M63.8 68.7v1M63.8 70.2l.1 1M63.9 71.7l.1 1.1M64 75.5l1.3 .2M64.4 73.2l.9 .1M65.9 75.7l.9 .1M65.9 73.3l.9 .1M67.3 75.8h1M67.3 73.4h1M68.8 75.8l1 .1M68.8 73.5h1M70.3 75.9h1"/>
<path d="M70.3 73.5h1M71.7 75.9h1M71.7 73.6h1M73.2 76h1M73.2 73.6h1M74.7 76h1M74.7 73.6h1M76.2 76h1M76.2 73.7h1M77.7 76l.9 .1M77.7 73.7h.9M79.1 76.1h1"/>
<path d="M79.1 73.7h1M80.6 76.1h1M80.6 73.7h1M82.1 76.1h1M82.1 73.7h1M83.6 76.1h.9M84.5 73.7h-.9M85 73.7h1M86 76l-1 .1M86.5 73.7h1M87.5 76h-1M88 73.6h1"/>
<path d="M89 76h-1M90.5 76h-1M90.5 73.6h-1M91.9 75.9h-1M91.9 73.6h-1M93.4 75.9h-1M93.4 73.5h-1M94.9 75.8l-1 .1M94.9 73.5h-1M96.4 75.8h-1M96.4 73.4h-1M97.8 75.7l-1 .1"/>
<path d="M97.8 73.3l-1 .1M99.3 73.2l-1 .1M99.7 75.5l-1.4 .2M99.8 71.7l-.1 1.1M99.9 70.2l-.1 1M99.9 68.7v1M99.9 67.2v1M99.9 65.8v1M99.9 64.3v1M100 62.8l-.1 1M100 61.3v1M101 74.8l-.8 .6"/>
<path d="M101.9 73.6l-.5 .9M102.2 71.7l-.2 1.5M102.2 70.2v1M102.2 68.7v1M102.3 67.2l-.1 1M102.3 65.8v1M102.3 64.3v1M102.3 62.8v1M102.3 61.3v1"/>
</g>
<!-- layer: 0 -->
<path d="M64.5 111.9v.8M99.2 111.9v.8" fill="none" stroke="#f00" stroke-width=".25"/>
<!-- layer: 30 -->
<path d="M80.7 111.9h2.3" fill="none" stroke="#000" stroke-width=".25"/>
<!-- layer: SA-DOOR -->
<path d="M4.9 16.9h287v176.2h-287z" fill="none" stroke="#000" stroke-width=".25"/>
<text font-size="6.8" x="11.9" y="26">CL-603</text>
<text font-size="3.4" fill="#f00" x="11.4" y="183.6">※주의: 카운터 설치부 도기허용차는 ±5%이므로 반드시 실측 확인 후 시공하십시오.</text>
<text font-size="3.4" x="11.5" y="188.6">※ 캐드도면 라인은 참고 이미지이므로 실물과 비교 시 직선이 아닐 수 있습니다.</text>
<g font-size="2.8">
<text x="191.4" y="23.8">KS L1551위생도기 기준에 따라</text>
<text x="191.5" y="27.3">실 제품 치수는 아래와 같은 도기 허용공차 내에서 변할 수 있습니다.</text>
<text x="152" y="32.2">&lt;카운터 시공도&gt;</text>
<text x="191.6" y="34.3">② 40mm이상 : ±5%</text>
<text x="191.7" y="30.8">① 40mm미만 : ±2mm</text>
<text x="225.3" y="30.8">(KS)</text>
<text x="225.6" y="34.3">(KS)</text>
<text x="191.2" y="41.4">※정확한 시공을 위해서 반드시 제품 사이즈를 실측하고 시공하여 주시기 바랍니다.</text>
<text x="191.6" y="37.8">③ 최대 허용공차 : ±25mm (KS)</text>
<text x="191.5" y="48.2">예시) 길이 380mm는 361~399mm까지의 치수 허용차를 가집니다.</text>
</g>
<g font-size="2.3">
<text x="62.7" y="41.9">75</text>
<text x="137.2" y="45.9">R10</text>
<text x="151.3" y="42">75</text>
<text x="166.8" y="44.6">140</text>
<text x="118.7" y="57.9">480</text>
<text x="86.6" y="61.8">320</text>
<text x="114.5" y="61.8">380</text>
<text x="161.1" y="65.6">440</text>
<text x="166.8" y="61.9">300</text>
<text x="79.8" y="69.4">460</text>
<text x="79.7" y="89.3">520</text>
<text x="16.5" y="106">밀봉한다</text>
<text x="16.7" y="103.2">도기와 카운터 틈은 무초산 실리콘으로</text>
<text x="115.8" y="107.8">10~30</text>
<text x="97.1" y="108.6">13</text>
<text x="108.4" y="120.1">170</text>
<text x="113.2" y="124.1">270</text>
<text x="186.8" y="125.8">(15A)</text>
<text x="187.3" y="123">R1/2</text>
<text x="118" y="126.4">330</text>
<text x="187.7" y="129">Ø32</text>
<text x="127.4" y="136">760</text>
<text x="145.7" y="140">DL P4020</text>
<text x="58.1" y="144.2">DL P4010</text>
<text x="118" y="149.1">420</text>
<text x="122.7" y="146.2">750</text>
<text x="79.7" y="154.2">150</text>
<text x="113.3" y="153.6">480</text>
<text x="144.8" y="153">DL P4036</text>
<text x="168.9" y="154.5">215</text>
</g>
<text font-size="1.9" x="147.9" y="96.6">DL L5010</text>
</svg>
